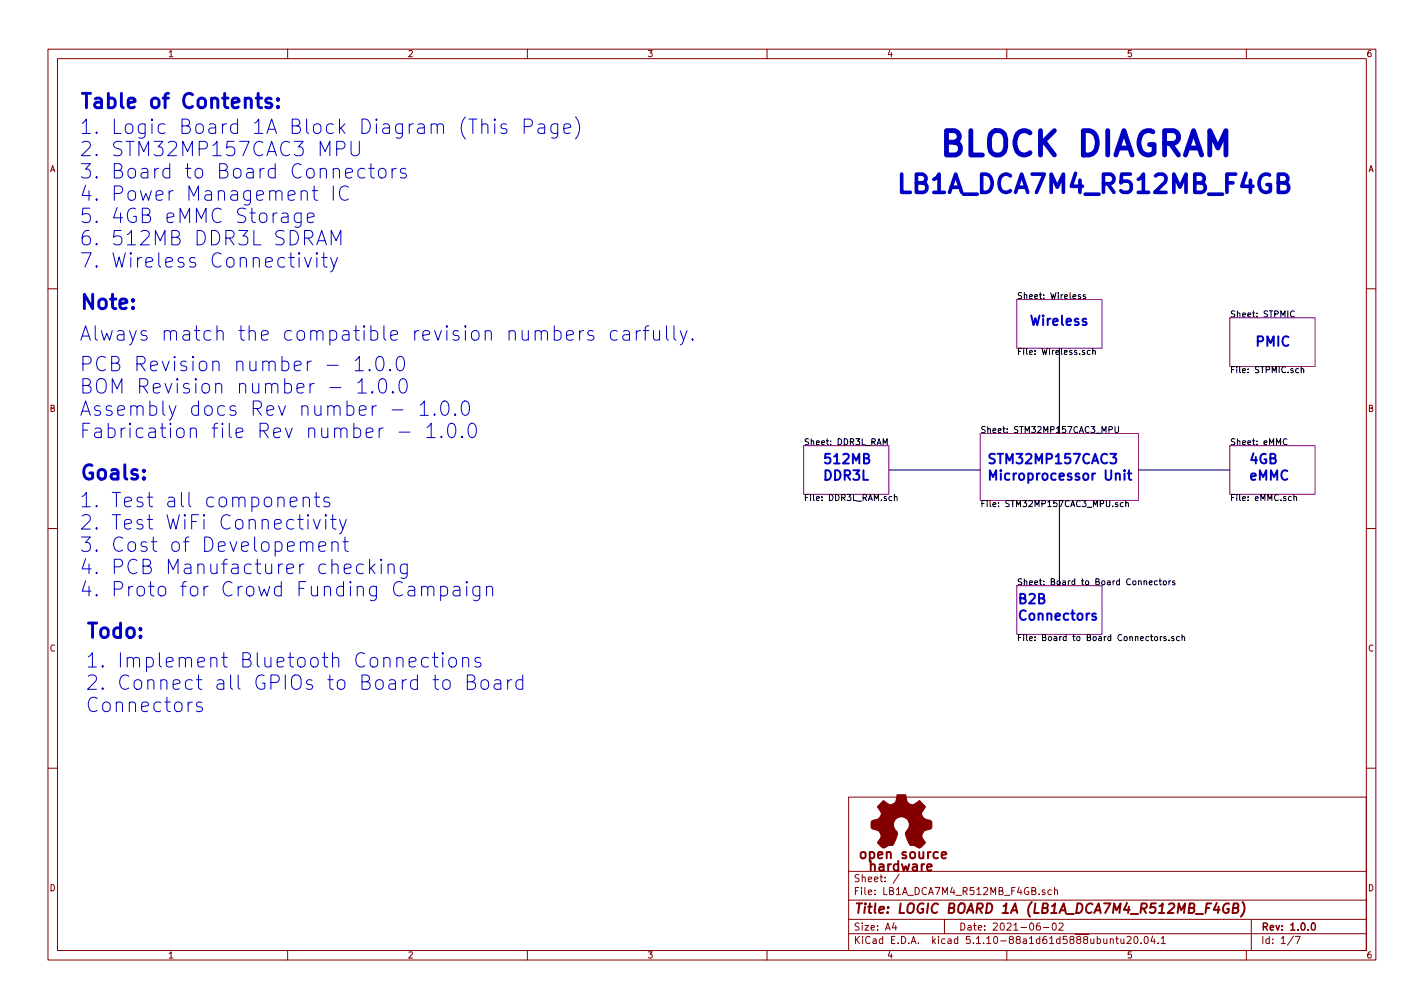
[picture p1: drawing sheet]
<svg xmlns="http://www.w3.org/2000/svg" width="297mm" height="210mm" viewBox="0 0 297 210" stroke-linecap="round" stroke-linejoin="round" font-family="sans-serif">
<g fill="none" stroke="#840000" stroke-width=".21">
<path d="M10 10.3h277v189.9h-277zM12 12.2h273v186.1h-273zM60 10.3v1.9M110 10.3v1.9M160 10.3v1.9M210 10.3v1.9M260 10.3v1.9M10 60.2h2M285 60.2h2M10 110.3h2M285 110.3h2M10 160.2h2"/>
<path d="M177 166.3h108v32h-108zM285 160.2h2M60 198.3v1.9M110 198.3v1.9M160 198.3v1.9M177 194.8h108M177 191.8h108M177 187.8h108M177 181.8h108M186.5 192.5l-.4 1h1M186.8 193v1M187.6 182.3l-1.3 2"/>
<path d="M197 191.8v3M210 198.3v1.9M216.9 192.5l-.4 .1a.96 .96 0 0 0 0 1.4l.5-.1v-.5l-.2-.3-.5 .1-.1 .2M217.7 193.5h1.1M218 185.7l-.4-.1-.2 .2v.2l.6 .2v.3h-.6M219.3 185.7l-.4-.1-.3 .3 .1 .6 .2 .1 .4-.1M219.6 192.7l.4-.2a.86 .86 0 0 1-.2 1.5l-.2-.1-.1-.4zM220 185.7l.2-.1 .3 .1 .1 .9M220 185.1v1.5M220.9 192.7l.6-.2 .3 .5-1 1h1M231.6 196l.2-.2 .4 .1v.9M231.6 195.8v1"/>
<path d="M232.7 195.8h.6M232.9 195.3v1.3l.4 .2M233.8 195.8l.1 .9 .3 .1 .2-.1M234.4 195.8v1M235.1 195.5l.6-.2 .2 .5-.9 1h.9M236.7 195.4l.2-.1a.81 .81 0 0 1 .5 .8 .81 .81 0 0 1-.5 .7 1 1 0 0 1-.2-1.4zM238 196.7v.1M238.8 195.5l.3-.2a.86 .86 0 0 1-.1 1.5l-.2-.1-.1-.4zM240.4 195.2l-.3 1.1h.9M240.8 195.8v1M241.6 196.7v.1M242.2 195.8l.4-.5v1.5"/>
<path d="M242.2 196.8h.9M260 198.3v1.9M261 191.8v6.5M269.8 195.2l-1.2 2M270.2 195.3h1l-.6 1.5"/>
</g>
<path d="M273.7 192.6l.3-.1a.86 .86 0 0 1-.1 1.5 1 1 0 0 1-.2-1.4z" fill="none" stroke="#840000" stroke-width=".3"/>
<path d="M179.6 177.9l.3-.2a.49 .49 0 0 1 .7 .4v.6a.54 .54 0 0 1-.6 .4 .54 .54 0 0 1-.5-.4zM256.4 188.5a1.02 1.02 0 0 0-1.3 .7 1.02 1.02 0 0 0 .6 1.2l.6-.1v-.7h-.3M257.2 189.4h.7l.3-.2 .1-.4-.1-.3-.8-.1-.3 2h.8l.3-.1a.5 .5 0 0 0 .1-.6 .5 .5 0 0 0-.4-.3M259.2 188.2a2.31 2.31 0 0 1-.4 3" fill="none" stroke="#840000" stroke-width=".41"/>
<path d="M212.1 62.5h17.8v10.1h-17.8zM256.5 66.3h17.8v10.1h-17.8zM167.6 93h17.8v10.1h-17.8zM204.5 90.4h33v14h-33zM256.5 93h17.8v10.1h-17.8zM212.1 122.2h17.8v10.1h-17.8z" fill="none" stroke="#840084" stroke-width=".21"/>
<g fill="none" stroke="#000" stroke-width=".21">
<path d="M221 72.6v17.8M225.4 61.5h-.3l-.2 .1 .1 .2 .4 .1v.3h-.5M226.4 61.5h-.3l-.2 .1 .1 .2 .4 .1v.3h-.5M227.4 73.1h-.4l-.2 .2 .1 .6h.5M227.9 73.2l.5-.1 .1 .8M227.9 72.7v1.2M270 65a.58 .58 0 0 0-.8 .5 .58 .58 0 0 0 .7 .6l.1-.1M270.9 77l-.4-.1-.2 .2 .1 .6h.5M271.4 77h.5l.1 .7M271.4 76.5v1.2M184.2 92.8v-1.3l.4 .9 .5-.9v1.3M185.4 98h19.1"/>
<path d="M231.3 89.6h.6l.2-.2-.1-.3-.7-.1v1.2M232.6 89v1l.2 .2h.4l.1-.2v-1M237.5 98h19M268.5 91.6a.56 .56 0 0 0-.8 .5 .56 .56 0 0 0 .8 .6M186 103.6h-.3l-.3 .2 .1 .6h.5M186.6 103.7l.4-.1 .1 .8M186.6 103.1v1.3M221 104.4v17.8M233.1 104.9l-.3-.1-.1 .2v.2l.4 .1v.3h-.4M234.3 104.9l-.4-.1-.2 .3 .1 .5h.5M234.8 105l.5-.1 .1 .8M234.8 104.4v1.3"/>
<path d="M269.4 103.6h-.4l-.2 .2 .1 .6h.5M269.9 103.7l.5-.1 .1 .8M269.9 103.1v1.3M239.7 121.6l.6-.1v-.3h-.4l-.2 .1 .1 .6h.5M240.9 132.9l.5-.1v.8l-.5-.1zM241.4 121.2h-.3l-.3 .2 .1 .5h.5M241.8 121.2h.5M242 120.7v1.1l.3 .2M242 132.8v.8M242.4 132.8l-.4 .2M242.7 121.2h.4l.2 .2-.1 .5h-.5zM243.2 132.8h-.3l-.2 .2 .1 .1 .4 .2v.3h-.5"/>
<path d="M243.8 133.5v.1M243.8 121.2v.8M244.2 121.2l-.4 .2M244.9 132.8h-.3l-.2 .2v.1l.5 .2v.3h-.5M245.1 121.2h-.3l-.2 .1v.2l.5 .1v.3h-.5M246 132.8h-.3l-.3 .2 .1 .6h.5M246.6 132.9l.4-.1 .1 .8M246.6 132.4v1.2"/>
</g>
<path d="M184.3 167l.6 .5a1.22 1.22 0 0 0 1.4 .2 1.22 1.22 0 0 0 .7-1.2l.1-.7h1.9a1.81 1.81 0 0 0 1 2 1.12 1.12 0 0 0 1.1-.3l.7-.5 1.3 1.3-.5 .7a1.29 1.29 0 0 0-.1 1.5 1.29 1.29 0 0 0 1.4 .6l.3 .1a1.53 1.53 0 0 1-.1 1.7 2.04 2.04 0 0 0-1.7 1 1 1 0 0 0 .2 1.2l.5 .7-1 1-.6 .1a1.47 1.47 0 0 0-1.5-.5l-.4-.5-.4-1a1.24 1.24 0 0 1 0-1.7 1.68 1.68 0 0 0-.1-2.4 1.68 1.68 0 0 0-2.5 .3 1.68 1.68 0 0 0 .5 2.4 3.3 3.3 0 0 1-.9 2.8 1.78 1.78 0 0 0-1.7 .6l-.5-.1-1-1a1.82 1.82 0 0 0 .7-1.7 1.36 1.36 0 0 0-1.5-1.1 .7 .7 0 0 1-.5-1v-.4a.94 .94 0 0 1 1.2-.7 1.21 1.21 0 0 0 .6-1.9l-.5-.7z" fill="#840000" stroke="#840000" stroke-width=".21"/>
<g fill="none" stroke="#0000c2" stroke-width=".21">
<path d="M65.1 39.8h1.1M65.5 38.8v2.5l.2 .3 .5 .2M69.5 38.8v3M70.2 31.1h1.2a.81 .81 0 0 0 .6-.8 .81 .81 0 0 0-.6-.8h-1.2v3M72.1 36.1l1.4-.3-.1-.5-.9-.2-.4 .5v1.1l.1 .3 .3 .1 .9-.1M72.7 39.1a1.21 1.21 0 0 0-1.5-.1 1.21 1.21 0 0 0-.4 1.5 1.13 1.13 0 0 0 .6 1.1 1.13 1.13 0 0 0 1.3-.1M73.2 29.5v2.4l.2 .3 .4 .3h.6l.4-.3 .2-.3v-2.4M76.1 35.3a.96 .96 0 0 0-1.3 .1l-.1 .3v.8l.1 .3a.96 .96 0 0 0 1.3 .2M76.9 35.1h1.2M77.4 34.1v2.6l.1 .3 .6 .1M79.2 35.3a.81 .81 0 0 1 1.3 .4v.8a.81 .81 0 0 1-.8 .7 .81 .81 0 0 1-.8-.7v-.8zM81.8 35.1v2"/>
<path d="M82.7 35.1a.82 .82 0 0 0-.9 .6M84.7 35.3l-.8-.2-.3 .2-.1 .3 .1 .4 1.1 .3 .1 .2-.1 .5-.3 .1-.9-.1M103.2 24.8l-.1 .2 .1 .1 .2-.1-.2-.2v.3M103.2 25.8v2M105.6 26l-.7-.2-.3 .2-.1 .3 .1 .4 1 .3 .2 .2-.2 .5-.2 .1-.9-.1M109.3 26.4h1.2a.82 .82 0 0 0 .6-.8 .82 .82 0 0 0-.6-.8h-1.2v3M112.3 26l.3-.2 .9 .2 .1 .3v1.5M113.6 26.5l-.3 .2h-.7a.59 .59 0 0 0-.4 .6 .59 .59 0 0 0 .4 .5h.7l.3-.1M116.3 25.8v2.5a.8 .8 0 0 1-1.2 .4M116.3 26l-.8-.2-.4 .3-.2 .3v.8l.3 .5 .3 .1 .8-.1M117.6 26.8l1.4-.3-.1-.5-.8-.2-.3 .2-.2 .3 .2 1.4 .3 .1 .8-.1M120 24.4a3.4 3.4 0 0 1 0 4.6"/>
<path d="M58.8 44.6l.3-.2 .9 .2 .1 .3v1.5M60.1 45.1l-.3 .2h-.7a.59 .59 0 0 0-.4 .6 .59 .59 0 0 0 .4 .5h.7l.3-.1M62.4 52.7l-.1 .2 .1 .1 .1-.1-.1-.2v.3M62.8 44.4v2.5a.8 .8 0 0 1-1.3 .4M62.8 44.6l-.8-.2-.6 .6v.8l.3 .5 .3 .1 .8-.1M63.5 53.7l.7 2 .7-2M64.1 45.4l1.4-.3-.1-.5-.9-.2-.3 .2-.1 .3 .1 1.4 .3 .1 .9-.1M66.1 51.1l1-3 1 3M66.1 52.7l-.1 .2 .1 .1 .1-.1-.1-.2v.3M66.1 53.7v2M66.4 50.2h1.4M67.1 53.7h1.1"/>
<path d="M67.5 52.7v2.6l.2 .3 .5 .1M69 53.7l.7 2M69.1 51.1v-3l1 2.1 1-2.1v3M70.4 53.7l-1 2.7-.4 .3M74.1 75.2l.9-.9v3M74.1 77.3h1.7M74.7 79.9l.3-.2 .5-.7v3M77.1 77.1l.1 .1-.1 .1-.2-.1 .2-.1v.2M78.7 74.6a.71 .71 0 0 1 .7-.3 .71 .71 0 0 1 .5 .6 1.81 1.81 0 0 1-.5 2.4 .77 .77 0 0 1-.9-.5 2.67 2.67 0 0 1 .2-2.2zM79.2 79.3a.73 .73 0 0 1 .8-.3 .73 .73 0 0 1 .5 .5 1.77 1.77 0 0 1-.6 2.5 .77 .77 0 0 1-.8-.6 2.55 2.55 0 0 1 .1-2.1zM81.4 77.1l.1 .1-.1 .1-.2-.1 .2-.1v.2M82.9 74.6a.73 .73 0 0 1 .8-.3 .73 .73 0 0 1 .5 .6 1.77 1.77 0 0 1-.6 2.4 .77 .77 0 0 1-.8-.5 2.55 2.55 0 0 1 .1-2.2z"/>
<path d="M83.6 79.1a.7 .7 0 0 1 1.2 .4 1.81 1.81 0 0 1-.6 2.5 .77 .77 0 0 1-.8-.6 2.42 2.42 0 0 1 .2-2.3zM120.9 69v2M121.8 69a.77 .77 0 0 0-.9 .5M123.7 69.1l-.7-.1-.4 .4 .2 .4 .9 .3 .2 .3-.2 .4-.2 .2-.9-.2M128.8 69.1l-.9-.1-.4 .2-.2 .3 .2 1.2 .4 .3 .9-.2M130 69.1l.3-.1 .9 .1 .1 .3v1.6M131.3 69.7l-.3 .1h-.7a.59 .59 0 0 0-.4 .6 .59 .59 0 0 0 .4 .6h.7l.3-.2M132.7 69v2M133.6 69a.82 .82 0 0 0-.9 .5M134.2 69h1.1M135.3 68l-.6 .1-.1 .3v2.6M136.3 69v1.5l.1 .3a.8 .8 0 0 0 1.2-.1"/>
<path d="M137.6 69v2M139 68v2.5l.4 .5M140.6 68v2.5l.4 .5M141.9 69l.7 2M143.3 69l-1 2.7-.4 .3M144.4 70.7l.2 .1-.2 .2-.1-.2 .1-.1v.3M74.7 82h1.7M77.6 81.7l.2 .1-.2 .2-.1-.2 .1-.1v.3M81.8 85.5h2.3M81.9 81.7l.2 .1-.2 .2-.1-.2 .1-.1v.3M83.2 90.1h2.3M87.7 84.5l.8-.9v3"/>
<path d="M87.7 86.6h1.7M89.1 89.1l.8-.8v3M89.1 91.3h1.7M90.7 86.4l.1 .1-.1 .1-.2-.1 .2-.1v.2M92.1 91l.1 .1-.1 .2-.2-.2 .2-.1v.3M92.2 83.9a.71 .71 0 0 1 .8-.3 .71 .71 0 0 1 .5 .6 1.81 1.81 0 0 1-.6 2.4 .77 .77 0 0 1-.8-.6 2.42 2.42 0 0 1 .1-2.1zM93.6 88.6a.71 .71 0 0 1 .8-.3 .71 .71 0 0 1 .5 .5 1.81 1.81 0 0 1-.5 2.5 .77 .77 0 0 1-.9-.6 2.67 2.67 0 0 1 .1-2.1zM94.9 86.4l.2 .1-.2 .1-.1-.1 .1-.1v.2M96.4 91l.1 .1-.1 .2-.2-.2 .2-.1v.3M96.5 83.9a.73 .73 0 0 1 .7-.3 .73 .73 0 0 1 .6 .6 1.77 1.77 0 0 1-.6 2.4 .77 .77 0 0 1-.8-.6 2.55 2.55 0 0 1 .1-2.1zM97.9 88.6a.73 .73 0 0 1 .8-.3 .73 .73 0 0 1 .5 .5 1.77 1.77 0 0 1-.6 2.5 .77 .77 0 0 1-.8-.6 2.55 2.55 0 0 1 .1-2.1zM60.5 104.7l1.5-.3-.2-.5-.8-.2-.5 .4v1.2l.2 .3 .3 .1 .8-.1"/>
<path d="M62.7 113.3a.76 .76 0 0 1 1.3 .1v1.6M63.2 104a.76 .76 0 0 1 1.3 .1v1.6M63.2 103.7v2M64 113.4l.4-.4 .7 .2 .2 .2v1.6M64.2 107.4l-.1 .1 .1 .1 .2-.1-.2-.1v.2M64.2 108.4v2M65.4 108.4l.7 2 .7-2M65.5 103.7h1.2M66 102.7v2.6l.1 .3 .6 .1M66.5 114l1.4-.3-.1-.5-.8-.2-.5 .4v1.2l.2 .3 .3 .1 .8-.1M67.9 107.4l-.1 .1 .1 .1 .2-.1-.2-.1v.2M67.9 108.4v2"/>
<path d="M68.7 103.9l-.8-.2-.4 .4 .2 .5 1 .2 .1 .3-.1 .5-.3 .1-.9-.1M69 108.4h1.1M69.2 113.3a.76 .76 0 0 1 1.3 .1v1.6M69.2 113v2M69.4 107.4v2.5l.1 .3 .6 .2M70.8 108.4l.7 2M71.5 113h1.2M72 112v2.6l.1 .3 .6 .1M72.2 108.4l-1 2.7-.4 .2M75.8 117.8l-.8-.2-.5 .3-.1 .3v.9l.3 .4 .3 .2 .8-.2M77.1 116.7v3M77.4 118.5l.8 1.2"/>
<path d="M78.2 117.6l-1.1 1.2M79.5 116.7l-.1 .1 .1 .1 .2-.1-.2-.1v.2M79.5 117.6v2.1M80.9 117.9a.74 .74 0 0 1 1.3 .2v1.6M80.9 117.6v2.1M84.9 117.6v2.5a.81 .81 0 0 1-1.3 .4M84.9 117.8l-.8-.2-.5 .3-.1 .3 .1 1.2 .5 .3 .8-.2M85.3 138.1l1.5-.3-.2-.5-.8-.2-.5 .5v1.1l.2 .3 .3 .1 .8-.1M87.9 122.6a.76 .76 0 0 1 1.3 .1v1.6M89.2 122.7l.4-.4 .8 .1 .1 .3v1.6M89.4 137.3a.96 .96 0 0 0-1.3 .1l-.2 .3v.9l.2 .3a.96 .96 0 0 0 1.3 .1M90.2 137.1h1.1"/>
<path d="M90.6 136.1v2.6l.2 .3 .5 .1M91.9 122.4a.96 .96 0 0 1 1.3 .2l.2 .3v.8l-.2 .3a.96 .96 0 0 1-1.3 .1M91.9 122.3v3M92.4 136.1l-.2 .2 .2 .1 .1-.1-.1-.2v.3M92.4 137.1v2M93.8 137.4a.81 .81 0 0 1 .8-.3 .81 .81 0 0 1 .6 .6v.9a.81 .81 0 0 1-.8 .6 .81 .81 0 0 1-.8-.6v-.9zM94.6 122.4l.3-.1 .9 .1 .1 .3v1.6M95.9 123l-.3 .2h-.7a.59 .59 0 0 0-.4 .5 .59 .59 0 0 0 .4 .6h.7l.3-.2M96.5 137.4a.73 .73 0 0 1 1.3 .2v1.5M96.5 137.1v2M97.4 121.3l-.2 .2 .2 .1 .1-.1-.1-.2v.3M97.4 122.3v2"/>
<path d="M100.1 122.3v2.4a.84 .84 0 0 1-1.3 .5M100.1 122.4a.96 .96 0 0 0-1.3 .2l-.2 .3v.8l.2 .3a.96 .96 0 0 0 1.3 .1M100.2 137.3a.7 .7 0 0 0-1.1 .3l.1 .4 1 .3 .1 .3-.1 .4-.3 .1-.8-.1M101.5 122.6a.74 .74 0 0 1 1.3 .1v1.6M101.5 122.3v2M42.1 146.6l-.7-.2-.3 .2-.1 .3 .1 .4 1 .3 .1 .2-.1 .5-.3 .1-.8-.1M92.5 142.1a.81 .81 0 0 1 .8-.3 .81 .81 0 0 1 .6 .6v.8a.8 .8 0 0 1-.8 .6 .8 .8 0 0 1-.7-.6zM97.5 142.2h1a.72 .72 0 0 0 .6-.7 .72 .72 0 0 0-.6-.7h-1v3h1.1a.8 .8 0 0 0 .6-.9 .8 .8 0 0 0-.7-.7M100.5 142.1a.81 .81 0 0 1 .8-.3 .81 .81 0 0 1 .6 .6v.8a.81 .81 0 0 1-.8 .6 .81 .81 0 0 1-.8-.6v-.8zM103.2 141.9l.3-.1 .8 .1 .2 .3v1.6M104.5 142.5l-.3 .1h-.7a.59 .59 0 0 0-.5 .6 .59 .59 0 0 0 .5 .6h.7l.3-.2M105.9 141.8v2"/>
<path d="M106.8 141.8a.82 .82 0 0 0-.9 .6M109 141.9l-.8-.1-.6 .6v.8l.3 .4 .3 .2 .8-.2M109 140.8v3"/>
</g>
<path d="M53.8 19.5v2.5l.2 .3 .6 .2M53.4 20.5h1.2M56.6 20.6l-.7-.1-.5 .4 .2 .4 1 .3 .1 .3-.1 .4-.3 .2-.9-.2M58 22.2l.1 .1-.1 .2-.1-.2 .1-.1v.3M58 20.6l.1 .1-.1 .2-.1-.2 .1-.1v.3" fill="none" stroke="#0000c2" stroke-width=".61"/>
<path d="M266.6 38.1h1.3a.94 .94 0 0 0 .7-.9 .94 .94 0 0 0-.7-.9h-1.3v3.8h1.5a1.01 1.01 0 0 0 .7-1 1.01 1.01 0 0 0-.9-1" fill="none" stroke="#0000c2" stroke-width=".76"/>
<path d="M180.2 95.6l.9-.1 .2-.3-.1-.4-.3-.1h-.7v2l1-.1a.53 .53 0 0 0 .2-.6 .53 .53 0 0 0-.5-.4M231.6 94.7h1.2l-.6 .7 .5 .2v.9l-.2 .2h-.6l-.3-.2M234.6 98.1v.2M234.6 98.7v1.4M235.2 98.7h.8M235.5 98.1v1.7l.1 .2 .4 .1M228.6 128.1a.48 .48 0 0 0-.8 .1l.1 .3 .5 .1 .3 .3-.3 .4-.6-.1" fill="none" stroke="#0000c2" stroke-width=".41"/>
<text font-size="7.1" fill="#0000c2" x="195.6" y="32.6">BLOCK DIAGRAM</text>
<text font-size="5.3" fill="#0000c2" x="186.7" y="40.3">LB1A_DCA7M4_R512MB_F4GB</text>
<g font-size="4.2" fill="#0000c2">
<text x="16.5" y="22.6">Table of Contents:</text>
<text x="16.5" y="28">1. Logic Board 1A Block Diagram (This Page)</text>
<text x="16.5" y="32.6">2. STM32MP157CAC3 MPU</text>
<text x="16.5" y="37.3">3. Board to Board Connectors</text>
<text x="16.5" y="41.9">4. Power Management IC</text>
<text x="16.5" y="46.6">5. 4GB eMMC Storage</text>
<text x="16.5" y="51.2">6. 512MB DDR3L SDRAM</text>
<text x="16.5" y="55.9">7. Wireless Connectivity</text>
<text x="16.5" y="64.5">Note:</text>
<text x="16.5" y="71.1">Always match the compatible revision numbers carfully.</text>
<text x="16.5" y="77.5">PCB Revision number - 1.0.0</text>
<text x="16.5" y="82.1">BOM Revision number - 1.0.0</text>
<text x="16.5" y="86.8">Assembly docs Rev number - 1.0.0</text>
<text x="16.5" y="91.4">Fabrication file Rev number - 1.0.0</text>
<text x="16.5" y="100.1">Goals:</text>
<text x="16.5" y="105.9">1. Test all components</text>
<text x="16.5" y="110.5">2. Test WiFi Connectivity</text>
<text x="16.5" y="115.2">3. Cost of Developement</text>
<text x="16.5" y="119.8">4. PCB Manufacturer checking</text>
<text x="16.5" y="124.5">4. Proto for Crowd Funding Campaign</text>
<text x="17.8" y="133.1">Todo:</text>
<text x="17.8" y="139.3">1. Implement Bluetooth Connections</text>
<text x="17.8" y="143.9">2. Connect all GPIOs to Board to Board</text>
<text x="17.8" y="148.6">Connectors</text>
</g>
<g font-size="2.8" fill="#0000c2">
<text x="215.8" y="67.9">Wireless</text>
<text x="261.6" y="72.3">PMIC</text>
<text x="171.4" y="96.8">512MB</text>
<text x="171.4" y="100.2">DDR3L</text>
<text x="205.7" y="96.8">STM32MP157CAC3</text>
<text x="205.7" y="100.2">Microprocessor Unit</text>
<text x="260.3" y="96.8">4GB</text>
<text x="260.3" y="100.2">eMMC</text>
<text x="212.1" y="126">B2B</text>
<text x="212.1" y="129.4">Connectors</text>
</g>
<g font-size="2.8" fill="#840000">
<text x="180.5" y="179.1">open source</text>
<text x="181.8" y="181.7">hardware</text>
<text x="178" y="190.5">Title: LOGIC BOARD 1A (LB1A_DCA7M4_R512MB_F4GB)</text>
</g>
<g font-size="2.1" fill="#840000">
<text x="178" y="184">Sheet: /</text>
<text x="178" y="186.7">File: LB1A_DCA7M4_R512MB_F4GB.sch</text>
<text x="178" y="196.9">KiCad E.D.A. kicad 5.1.10-88a1d61d5888ubuntu20.04.1</text>
<text x="178" y="194.1">Size: A4</text>
<text x="200" y="194.1">Date: 2021-06-02</text>
<text x="263" y="194.1">Rev: 1.0.0</text>
<text x="263" y="196.9">Id: 1/7</text>
</g>
<g font-size="1.8" fill="#840000">
<text x="35" y="11.9">1</text>
<text x="85" y="11.9">2</text>
<text x="135" y="11.9">3</text>
<text x="185" y="11.9">4</text>
<text x="235" y="11.9">5</text>
<text x="285" y="11.9">6</text>
<text x="10.4" y="35.9">A</text>
<text x="285.4" y="35.9">A</text>
<text x="10.4" y="85.9">B</text>
<text x="285.4" y="85.9">B</text>
<text x="10.4" y="135.9">C</text>
<text x="285.4" y="135.9">C</text>
<text x="10.4" y="185.9">D</text>
<text x="285.4" y="185.9">D</text>
<text x="35" y="199.9">1</text>
<text x="85" y="199.9">2</text>
<text x="135" y="199.9">3</text>
<text x="185" y="199.9">4</text>
<text x="235" y="199.9">5</text>
<text x="285" y="199.9">6</text>
</g>
<g font-size="1.8">
<text x="212.1" y="62.4">Sheet: Wireless</text>
<text x="256.5" y="66.2">Sheet: STPMIC</text>
<text x="212.1" y="74">File: Wireless.sch</text>
<text x="256.5" y="77.8">File: STPMIC.sch</text>
<text x="167.6" y="92.9">Sheet: DDR3L_RAM</text>
<text x="204.5" y="90.3">Sheet: STM32MP157CAC3_MPU</text>
<text x="256.5" y="92.9">Sheet: eMMC</text>
<text x="167.6" y="104.5">File: DDR3L_RAM.sch</text>
<text x="204.5" y="105.8">File: STM32MP157CAC3_MPU.sch</text>
<text x="256.5" y="104.5">File: eMMC.sch</text>
<text x="212.1" y="122.1">Sheet: Board to Board Connectors</text>
<text x="212.1" y="133.7">File: Board to Board Connectors.sch</text>
</g>
</svg>
